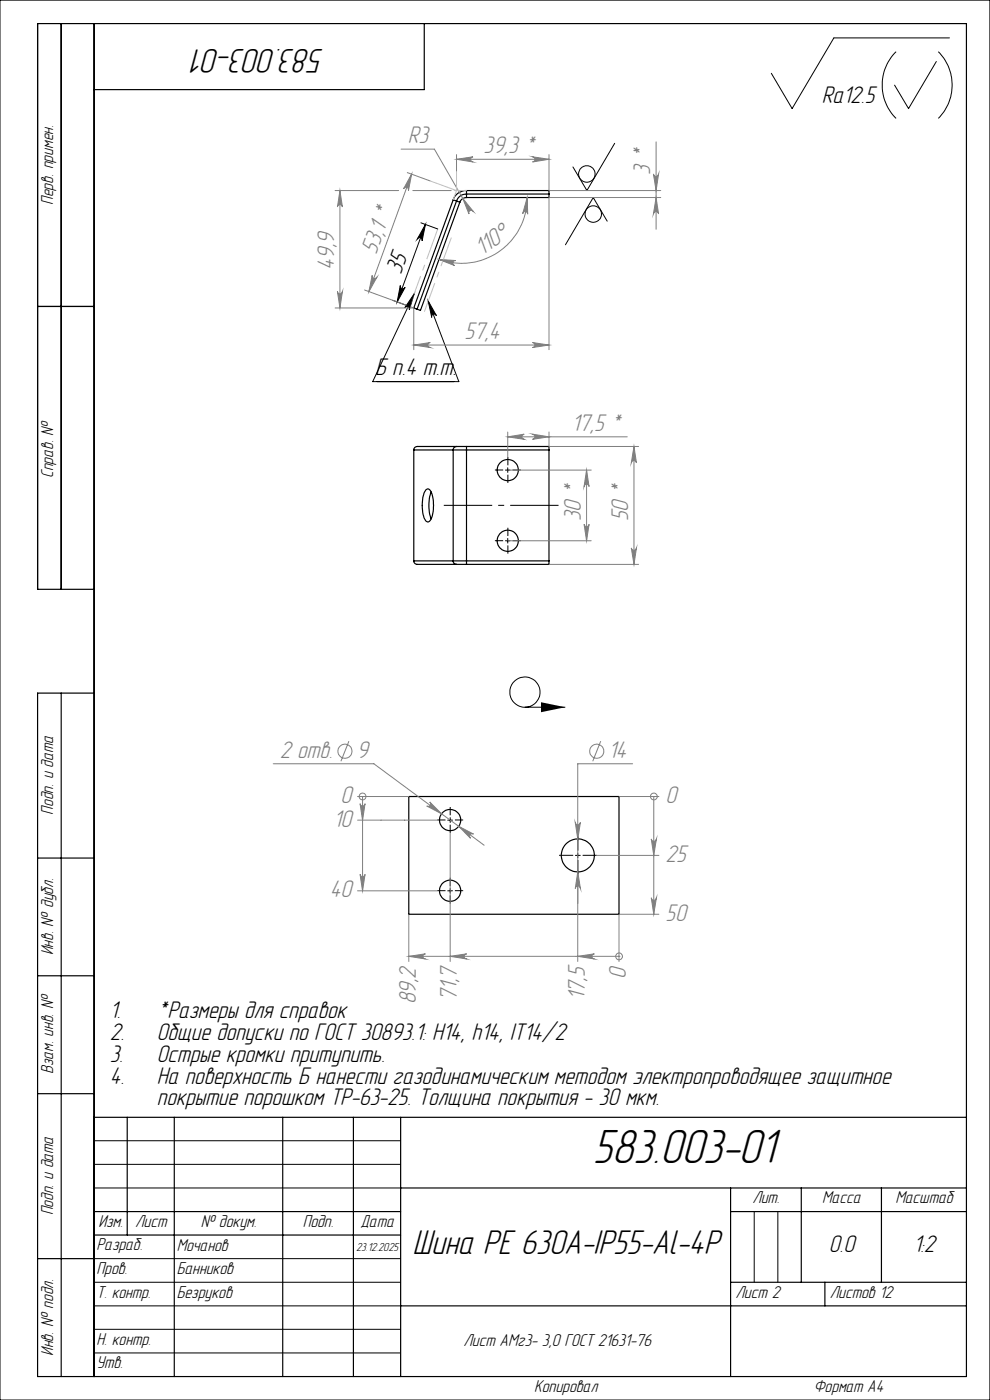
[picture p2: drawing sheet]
<svg xmlns="http://www.w3.org/2000/svg" width="210mm" height="297mm" viewBox="0 0 210 297" stroke-linecap="round" stroke-linejoin="round" font-family="sans-serif">
<g fill="none" stroke="#000" stroke-width=".25">
<path d="M13 5v120M20 5v287M90 5v14h-70M96.1 42.4l.7 .2M96.1 42.4l-8.3 22.9 .7 .3M96.8 42.6l.7 .3M96.8 42.6l-8.3 23M97.5 42.9l-8.3 23-.7-.3M99 40.4a2.97 2.97 0 0 0-2.9 2M99 40.4v.8M99 41.2a2.15 2.15 0 0 0-2.2 1.4M99 41.2v.7"/>
<path d="M99 41.9a1.49 1.49 0 0 0-1.5 1M99 40.4h17.5v.8M99 41.2h17.5M116.5 41.2v.7h-17.5M8 65h12M87.8 95.5h8.3M87.8 95.5v23.5M96.1 95.5h2.9M96.1 95.5v23.5M96.8 94.7h2.2M96.8 94.7a.67 .67 0 0 0-.7 .8M96.8 94.7h-8.3a.72 .72 0 0 0-.7 .8"/>
<path d="M99 94.7v.8M99 94.7h17.5v.8M99 95.5h17.5M99 95.5v23.5M116.5 95.5v23.5M87.8 119a.72 .72 0 0 0 .7 .7h8.3M87.8 119h8.3M90.4 103.9a.7 .7 0 0 1 1.1 .5 8 8 0 0 1-.3 6.1 .57 .57 0 0 1-.6 .2 .57 .57 0 0 1-.4-.5 7.8 7.8 0 0 1 .1-6.2zM91.5 104.4a8.4 8.4 0 0 0 0 5.7M96.1 119h2.9M96.1 119a.67 .67 0 0 0 .7 .7M96.8 119.7h2.2"/>
<path d="M99 119v.7M99 119h17.5M116.5 119v.7h-17.5M20 125h-12v-120h197v287h-197v-145h12M13 147v145M86.7 169h44.6v25h-44.6zM8 182h12M8 207h12M8 232h12M20 237h185M27 237v25M37 237v55"/>
<path d="M60 237v55M75 237v55M85 237v55M20 257h65M85 252h120M155 252v40M155 257h50M170 252v20M187 252v20M8 267h12M20 262h65M85 277h120"/>
<path d="M155 272h50M175 272v5"/>
<circle cx="107.7" cy="99.7" r="2.26"/>
<circle cx="107.7" cy="114.7" r="2.26"/>
<circle cx="95.5" cy="174" r="2.25"/>
<circle cx="95.5" cy="189" r="2.24"/>
<circle cx="122.6" cy="181.5" r="3.5"/>
</g>
<g fill="none" stroke="#808080" stroke-width=".21">
<path d="M85.1 31.6h7l6.9 11.8M86.4 36.6l4.8 1.8M87.3 36.9l-.7 3.5a.55 .55 0 0 0-.3-.6 .55 .55 0 0 0-.7 .2zM87.3 36.9l-9.1 25M96.8 33.8l3.5-.5a.55 .55 0 0 0-.5 .5 .55 .55 0 0 0 .5 .6zM96.8 32.8v3.6M96.8 33.8h19.7M113 33.3l3.5 .5-3.5 .6a.55 .55 0 0 0 .5-.6 .55 .55 0 0 0-.5-.5zM116.5 32.8v7.6M138.6 36.9a.55 .55 0 0 0 .6 .5 .55 .55 0 0 0 .5-.5l-.5 3.5zM139.2 30.1v18.5M71.1 40.4h13.5"/>
<path d="M72.1 40.4l.5 3.5a.53 .53 0 0 0-.5-.5 .53 .53 0 0 0-.5 .5zM72.1 40.4v24.9M79 58.4a.54 .54 0 0 0 .3 .7 .54 .54 0 0 0 .7-.3l-1.8 3.1zM87.6 40.4h8.1M93.1 55l3.6 .3a.54 .54 0 0 0-.7 .4 .54 .54 0 0 0 .4 .6zM98.2 42.1l2.2 2.8a.53 .53 0 0 0-.7-.2 .53 .53 0 0 0-.2 .7zM98.7 40.4h.2M111.8 41.9l.1 3.5a.53 .53 0 0 0-.4-.5 .53 .53 0 0 0-.6 .4zM111.8 41.9a14 14 0 0 1-18.7 13.1M116.5 41.9v32.3M116.5 41.9h23.7M116.5 40.4h23.7"/>
<path d="M139.2 41.9l.5 3.5a.55 .55 0 0 0-.5-.5 .55 .55 0 0 0-.6 .5zM71.1 65.3h16.7M71.6 61.8a.53 .53 0 0 0 .5 .5 .53 .53 0 0 0 .5-.5l-.5 3.5zM77.3 61.5l10.5 3.8M87.8 73.2l3.5-.5a.53 .53 0 0 0-.5 .5 .53 .53 0 0 0 .5 .5zM87.8 65.3v8.9M87.8 73.2h28.7M113 72.7l3.5 .5-3.5 .5a.53 .53 0 0 0 .5-.5 .53 .53 0 0 0-.5-.5zM107.7 92.7l3.5-.6a.55 .55 0 0 0-.5 .6 .55 .55 0 0 0 .5 .5zM107.7 91.6v5.4M107.7 92.7h25.4M107.7 99.7h17.7"/>
<path d="M113 92.1l3.5 .6-3.5 .5a.55 .55 0 0 0 .5-.5 .55 .55 0 0 0-.5-.6zM116.5 91.6v3.1M116.5 94.7h19M124.4 99.7l.6 3.5a.53 .53 0 0 0-.6-.5 .53 .53 0 0 0-.5 .5zM124.4 99.7v15M134.5 94.7l.5 3.5a.55 .55 0 0 0-.5-.5 .55 .55 0 0 0-.6 .5zM134.5 94.7v25M107.7 114.7h17.7M116.5 119.7h19M123.9 111.2a.53 .53 0 0 0 .5 .5 .53 .53 0 0 0 .6-.5l-.6 3.5zM133.9 116.2a.55 .55 0 0 0 .6 .5 .55 .55 0 0 0 .5-.5l-.5 3.5zM74 157.2l-1.7 4.3"/>
<path d="M127.4 157.2l-1.7 4.3M58 162h21.3l23.4 17.3M75.8 169h10.9M75.8 174h16.9M76.4 170.5a.53 .53 0 0 0 .5 .5 .53 .53 0 0 0 .5-.5l-.5 3.5zM76.9 169h.1M76.9 169v20M91.2 170.1l2.5 2.5-3.2-1.6a.53 .53 0 0 0 .7-.1 .53 .53 0 0 0 0-.8zM95.5 176.7v27.3M97.3 175.3l3.1 1.6a.54 .54 0 0 0-.7 .2 .54 .54 0 0 0 .1 .7zM122 174.5a.55 .55 0 0 0 .6 .5 .55 .55 0 0 0 .5-.5l-.5 3.5zM131.3 169h8.5"/>
<path d="M134.2 162h-11.6v42M138.1 178a.55 .55 0 0 0 .6 .5 .55 .55 0 0 0 .5-.5l-.5 3.5zM138.7 169h.1M138.7 169v25M75.8 189h16.9M76.4 185.5a.53 .53 0 0 0 .5 .5 .53 .53 0 0 0 .5-.5l-.5 3.5zM86.7 194v10M122.6 185l.5 3.5a.55 .55 0 0 0-.5-.6 .55 .55 0 0 0-.6 .6zM126.6 181.5h13.2M131.3 194v10M131.3 194h8.5M138.1 190.5a.55 .55 0 0 0 .6 .5 .55 .55 0 0 0 .5-.5l-.5 3.5z"/>
<path d="M86.7 202.9l3.5-.6a.55 .55 0 0 0-.5 .6 .55 .55 0 0 0 .5 .5zM86.7 202.9h44.6M95.5 202.9l3.5-.6a.55 .55 0 0 0-.5 .6 .55 .55 0 0 0 .5 .5zM122.6 202.9l3.5-.6a.55 .55 0 0 0-.6 .6 .55 .55 0 0 0 .6 .5zM131.3 202.9h.1"/>
<circle cx="73.2" cy="159.4" r="1.5"/>
<circle cx="126.6" cy="159.4" r="1.5"/>
<circle cx="76.9" cy="169" r=".72"/>
<circle cx="138.7" cy="169" r=".72"/>
<circle cx="131.3" cy="202.9" r=".73"/>
</g>
<g fill="none" stroke="#000" stroke-width=".21">
<path d="M0 0h210v297h-210zM190.1 11a10 10 0 0 0 0 14.1M198.6 13l-5.9 10-2.9-4.9M199 11a10 10 0 0 1 0 14.1M201.4 8h-24.5l-8.9 15-4.4-7.4M130.4 30.4l-5.9 10-3-5M89.3 47.3l3.6 1.3M90.2 47.6l-.7 3.5a.54 .54 0 0 0-.3-.7 .54 .54 0 0 0-.7 .3zM90.2 47.6l-6 16.5M128.8 46.9l-3-5-5.9 10M83.3 63.7l3.6 1.3M84.9 60.6a.55 .55 0 0 0 .3 .6 .55 .55 0 0 0 .7-.2l-1.7 3.1z"/>
<path d="M87.8 62.4l-1 3.4a.53 .53 0 0 0-.2-.7 .53 .53 0 0 0-.7 .2zM87.8 62.4l-8.7 18.6h18.2l-6.5-17.1M90.8 63.9l1.8 3.1a.53 .53 0 0 0-.7-.3 .53 .53 0 0 0-.3 .6zM107.2 99.7h1M107.7 99.2v1M107.2 114.7h1M107.7 114.2v1M111.3 150h8.6M95 174h1M95.5 173.5v1M95 189h1M95.5 188.5v1"/>
<path d="M122.1 181.5h1M122.6 181v1M20 242h65M20 247h65M20 252h65M160 257v15M165 257v15M20 267h65M20 272h65M20 277h65M20 282h65M20 287h65"/>
<circle cx="124.5" cy="36.9" r="1.74"/>
<circle cx="125.9" cy="45.4" r="1.74"/>
<circle cx="111.3" cy="146.8" r="3.2"/>
</g>
<g fill="#000">
<path d="M114.8 149l5.1 1-5.1 1.1z"/>
<path d="M90.8 63.9l1.8 3.1a.53 .53 0 0 0-.7-.3 .53 .53 0 0 0-.3 .6zM87.8 62.4l-1 3.4a.53 .53 0 0 0-.2-.7 .53 .53 0 0 0-.7 .2z"/>
</g>
<path d="M94.1 107.2h24.4" fill="none" stroke="#000" stroke-width=".21" stroke-dasharray="15.2 1.3 1.3 1.3" stroke-dashoffset="5" stroke-linecap="butt"/>
<g fill="none" stroke="#000" stroke-width=".21" stroke-dasharray="15.2 1.3 1.3 1.3" stroke-linecap="butt">
<path d="M106.7 99.7h-1.7M107.7 98.7v-1.7M108.7 99.7h1.8M106.7 114.7h-1.7M107.7 100.7v1.8M107.7 113.7v-1.7M107.7 115.7v1.8M108.7 114.7h1.8M94.5 174h-1.8M95.5 173v-1.8M95.5 175v1.7M96.5 174h1.7"/>
<path d="M94.5 189h-1.8M95.5 188v-1.8M95.5 190v1.7M96.5 189h1.7M121.6 181.5h-3M122.6 180.5v-3M122.6 182.5v3M123.6 181.5h3"/>
</g>
<path d="M86.9 65l6-16.5" fill="none" stroke="#c0c0c0" stroke-width=".21" stroke-dasharray="15.2 1.3 1.3 1.3" stroke-dashoffset="8.4" stroke-linecap="butt"/>
<path d="M90 66.1l5.7-15.7" fill="none" stroke="#c0c0c0" stroke-width=".21" stroke-dasharray="15.2 1.3 1.3 1.3" stroke-dashoffset="8.8" stroke-linecap="butt"/>
<path d="M96.8 36.4v4l-5.6-2M97 39.9l-.9 2.5M96.3 40.4h2.6" fill="none" stroke="#c0c0c0" stroke-width=".21"/>
<g fill="#808080">
<path d="M98.2 42.1l1.3 3.3a.53 .53 0 0 1 .2-.7 .53 .53 0 0 1 .7 .2zM87.8 73.2l3.5-.5a.53 .53 0 0 0-.5 .5 .53 .53 0 0 0 .5 .5zM113 72.7l3.5 .5-3.5 .5a.53 .53 0 0 0 .5-.5 .53 .53 0 0 0-.5-.5zM107.7 92.7l3.5-.6a.55 .55 0 0 0-.5 .6 .55 .55 0 0 0 .5 .5zM113 92.1l3.5 .6-3.5 .5a.55 .55 0 0 0 .5-.5 .55 .55 0 0 0-.5-.6zM97.3 175.3l2.5 2.5a.54 .54 0 0 1-.1-.7 .54 .54 0 0 1 .7-.2zM91.2 170.1a.53 .53 0 0 1 0 .8 .53 .53 0 0 1-.7 .1l3.2 1.6zM122.6 185l-.6 3.5a.55 .55 0 0 1 .6-.6 .55 .55 0 0 1 .5 .6zM122 174.5l.6 3.5 .5-3.5a.55 .55 0 0 1-.5 .5 .55 .55 0 0 1-.6-.5z"/>
<path d="M93.1 55l3.6 .3a.54 .54 0 0 0-.7 .4 .54 .54 0 0 0 .4 .6zM111.8 41.9l.1 3.5a.53 .53 0 0 0-.4-.5 .53 .53 0 0 0-.6 .4z"/>
<path d="M139.2 41.9l.5 3.5a.55 .55 0 0 0-.5-.5 .55 .55 0 0 0-.6 .5zM138.6 36.9a.55 .55 0 0 0 .6 .5 .55 .55 0 0 0 .5-.5l-.5 3.5zM133.9 116.2a.55 .55 0 0 0 .6 .5 .55 .55 0 0 0 .5-.5l-.5 3.5zM134.5 94.7l.5 3.5a.55 .55 0 0 0-.5-.5 .55 .55 0 0 0-.6 .5zM123.9 111.2a.53 .53 0 0 0 .5 .5 .53 .53 0 0 0 .6-.5l-.6 3.5zM124.4 99.7l.6 3.5a.53 .53 0 0 0-.6-.5 .53 .53 0 0 0-.5 .5z"/>
<path d="M72.1 40.4l.5 3.5a.53 .53 0 0 0-.5-.5 .53 .53 0 0 0-.5 .5zM71.6 61.8a.53 .53 0 0 0 .5 .5 .53 .53 0 0 0 .5-.5l-.5 3.5z"/>
</g>
<path d="M84.9 60.6a.55 .55 0 0 0 .3 .6 .55 .55 0 0 0 .7-.2l-1.7 3.1zM90.2 47.6l-.7 3.5a.54 .54 0 0 0-.3-.7 .54 .54 0 0 0-.7 .3z" fill="#000"/>
<g fill="#808080">
<path d="M96.8 33.8l3.5-.5a.55 .55 0 0 0-.5 .5 .55 .55 0 0 0 .5 .6zM113 33.3l3.5 .5-3.5 .6a.55 .55 0 0 0 .5-.6 .55 .55 0 0 0-.5-.5zM138.1 178a.55 .55 0 0 0 .6 .5 .55 .55 0 0 0 .5-.5l-.5 3.5zM138.1 190.5a.55 .55 0 0 0 .6 .5 .55 .55 0 0 0 .5-.5l-.5 3.5zM76.4 170.5a.53 .53 0 0 0 .5 .5 .53 .53 0 0 0 .5-.5l-.5 3.5zM76.4 185.5a.53 .53 0 0 0 .5 .5 .53 .53 0 0 0 .5-.5l-.5 3.5z"/>
<path d="M87.3 36.9l-.7 3.5a.55 .55 0 0 0-.3-.6 .55 .55 0 0 0-.7 .2zM79 58.4a.54 .54 0 0 0 .3 .7 .54 .54 0 0 0 .7-.3l-1.8 3.1z"/>
<path d="M122.6 202.9l3.5-.6a.55 .55 0 0 0-.6 .6 .55 .55 0 0 0 .6 .5zM95.5 202.9l3.5-.6a.55 .55 0 0 0-.5 .6 .55 .55 0 0 0 .5 .5zM86.7 202.9l3.5-.6a.55 .55 0 0 0-.5 .6 .55 .55 0 0 0 .5 .5z"/>
</g>
<text font-size="10.5" x="125.8" y="246.6">583.003-01</text>
<g font-size="7.5">
<text x="68.7" y="10.5" transform="rotate(-180 68.7 10.5)">583.003-01</text>
<text x="87.5" y="266.1">Шина PE 630А-IP55-Al-4P</text>
</g>
<g font-size="5.3">
<text x="174.3" y="21.8">Ra12.5</text>
<text x="85" y="58.3" transform="rotate(-70 85 58.3)">35</text>
<text x="79.6" y="79.7">Б п.4 т.т.</text>
<text x="23.3" y="220.6">2.</text>
<text x="23.3" y="216">1.</text>
<text x="33.3" y="220.6">Общие допуски по ГОСТ 30893.1: H14, h14, IT14/2</text>
<text x="33.3" y="216">*Размеры для справок</text>
<text x="23.3" y="225.3">3.</text>
<text x="33.3" y="225.3">Острые кромки притупить.</text>
<text x="23.3" y="229.9">4.</text>
<text x="33.3" y="229.9">На поверхность Б нанести газодинамическим методом электропроводящее защитное</text>
<text x="33.3" y="234.5">покрытие порошком ТР-63-25. Толщина покрытия - 30 мкм.</text>
<text x="175.8" y="265.6">0.0</text>
<text x="193.7" y="265.6">1:2</text>
</g>
<g font-size="5.3" fill="#808080">
<text x="86.5" y="30.4">R3</text>
<text x="102.6" y="32.6">39,3 *</text>
<text x="137.9" y="37.1" transform="rotate(-90 137.9 37.1)">3 *</text>
<text x="70.9" y="57.2" transform="rotate(-90 70.9 57.2)">49,9</text>
<text x="79.8" y="54" transform="rotate(-70 79.8 54)">53,1 *</text>
<text x="102.3" y="54.4" transform="rotate(-35 102.3 54.4)">110°</text>
<text x="98.5" y="71.9">57,4</text>
<text x="121.3" y="91.4">17,5 *</text>
<text x="123.2" y="110.5" transform="rotate(-90 123.2 110.5)">30 *</text>
<text x="133.2" y="110.5" transform="rotate(-90 133.2 110.5)">50 *</text>
<text x="59.4" y="160.8">2 отв.</text>
<text x="75.7" y="160.8">9</text>
<text x="129.1" y="160.8">14</text>
<text x="72.2" y="170.4">0</text>
<text x="141.2" y="170.4">0</text>
<text x="70.7" y="175.4">10</text>
<text x="141.2" y="182.9">25</text>
<text x="70" y="190.4">40</text>
<text x="141.2" y="195.4">50</text>
<text x="132.8" y="207.6" transform="rotate(-90 132.8 207.6)">0</text>
<text x="88.2" y="213.1" transform="rotate(-90 88.2 213.1)">89,2</text>
<text x="96.9" y="212.3" transform="rotate(-90 96.9 212.3)">71,7</text>
<text x="124" y="212.1" transform="rotate(-90 124 212.1)">17,5</text>
</g>
<g font-size="3.8">
<text x="11.3" y="43.5" transform="rotate(-90 11.3 43.5)">Перв. примен.</text>
<text x="11.3" y="101.4" transform="rotate(-90 11.3 101.4)">Справ. №</text>
<text x="11.3" y="172.8" transform="rotate(-90 11.3 172.8)">Подп. и дата</text>
<text x="11.3" y="202.7" transform="rotate(-90 11.3 202.7)">Инв. № дубл.</text>
<text x="11.3" y="227.8" transform="rotate(-90 11.3 227.8)">Взам. инв. №</text>
<text x="11.3" y="257.8" transform="rotate(-90 11.3 257.8)">Подп. и дата</text>
<text x="159.6" y="255.3">Лит.</text>
<text x="174.4" y="255.3">Масса</text>
<text x="189.9" y="255.3">Масштаб</text>
<text x="20.9" y="260.3">Изм.</text>
<text x="28.7" y="260.3">Лист</text>
<text x="42.6" y="260.3">№ докум.</text>
<text x="64.2" y="260.3">Подп.</text>
<text x="76.5" y="260.3">Дата</text>
<text x="20.5" y="265.3">Разраб.</text>
<text x="37.5" y="265.4">Мочанов</text>
<text x="20.5" y="275.3">Т. контр.</text>
<text x="20.5" y="270.3">Пров.</text>
<text x="37.5" y="270.4">Банников</text>
<text x="37.5" y="275.4">Безруков</text>
<text x="156" y="275.3">Лист 2</text>
<text x="176" y="275.3">Листов 12</text>
<text x="11.3" y="287.7" transform="rotate(-90 11.3 287.7)">Инв. № подл.</text>
<text x="20.5" y="285.3">Н. контр.</text>
<text x="98.3" y="285.5">Лист АМг3- 3,0 ГОСТ 21631-76</text>
<text x="20.5" y="290.3">Утв.</text>
<text x="113.3" y="295.3">Копировал</text>
<text x="172.6" y="295.3">Формат А4</text>
</g>
<text font-size="2.6" x="75.6" y="265.4">23.12.2025</text>
</svg>
